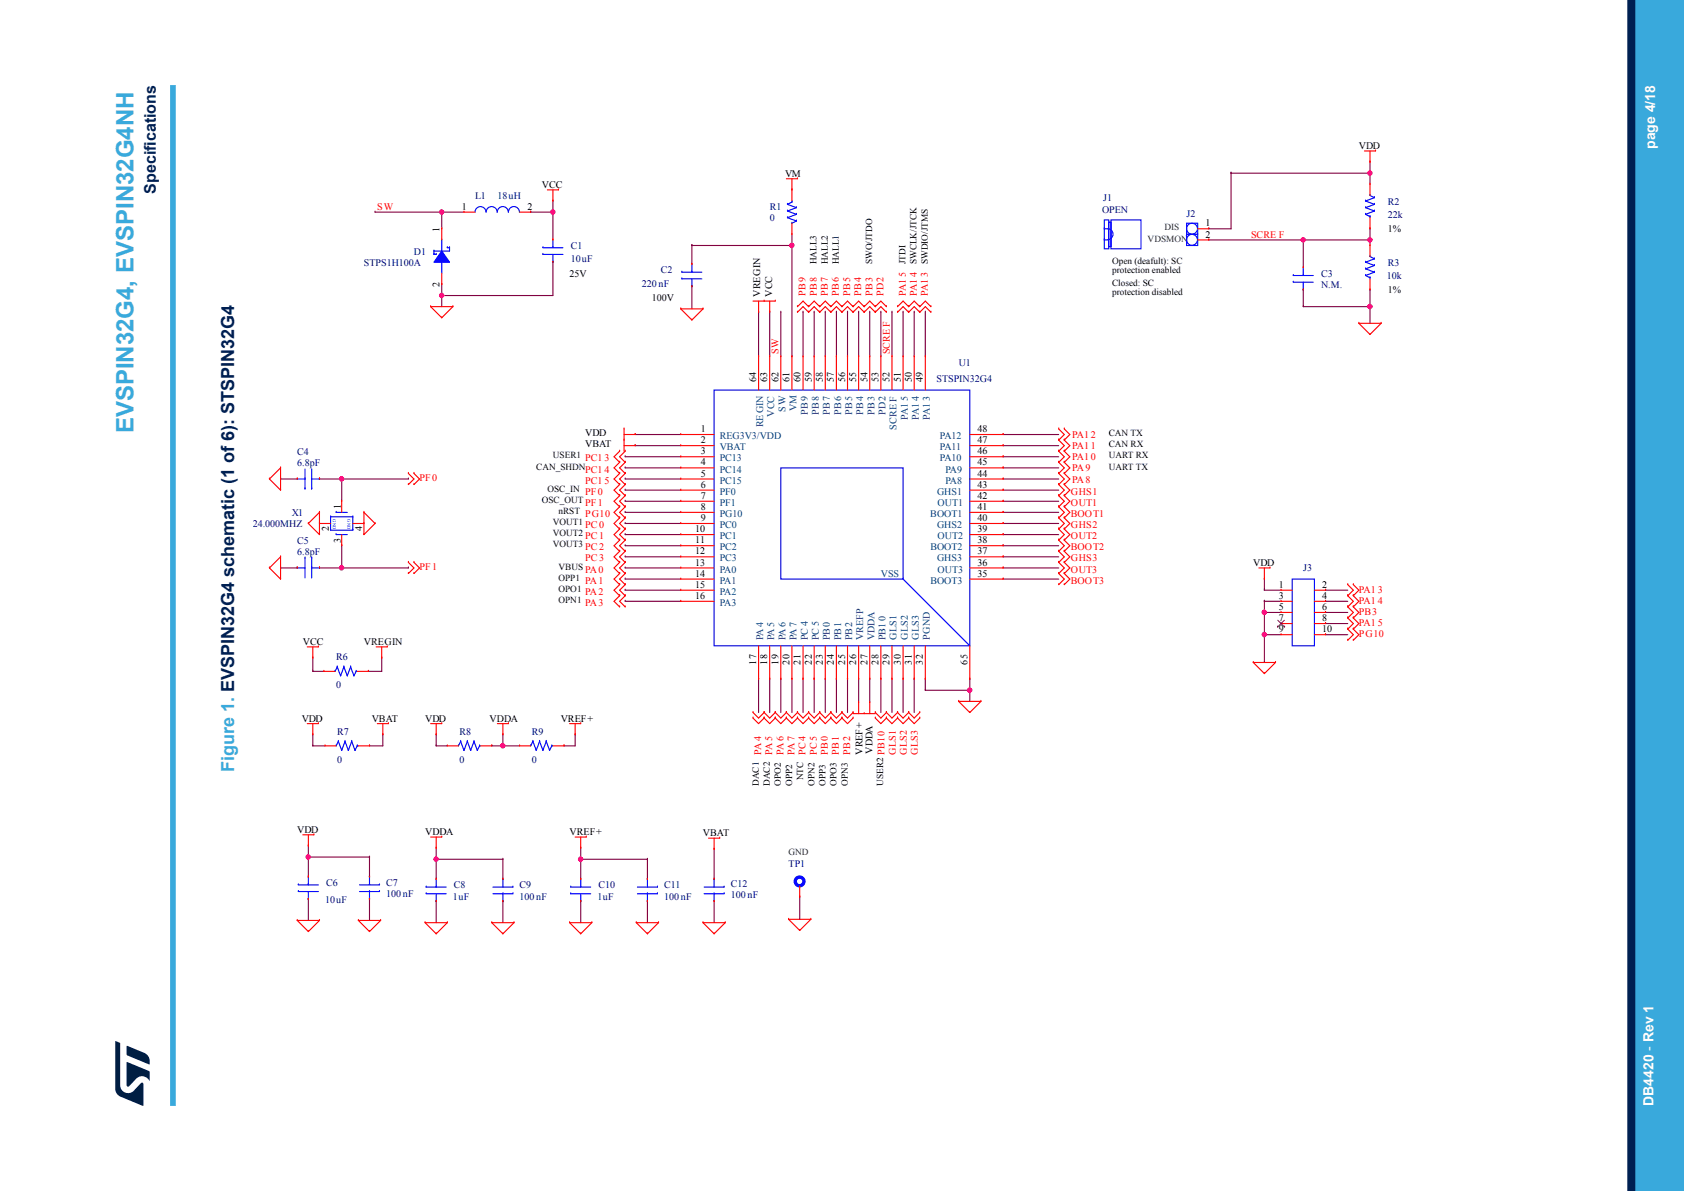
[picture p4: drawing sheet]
<svg xmlns="http://www.w3.org/2000/svg" width="297mm" height="210mm" viewBox="0 0 297 210" stroke-linecap="round" stroke-linejoin="round" font-family="sans-serif">
<g fill="none" stroke="#800040" stroke-width=".2">
<path d="M135.7 55.1h.1M135.7 55.1v7.8M137.7 55.1h.1M137.7 55.1v7.8M157.3 55.1h.1M157.3 55.1v7.8M176.9 86.4h.1M176.9 88.4h.1M176.9 90.3h.1M176.9 92.3h.1M176.9 94.3h.1M176.9 96.2h.1"/>
<path d="M176.9 98.2h.1M176.9 86.4h9.8M176.9 88.4h9.8M176.9 90.3h9.8M176.9 92.3h9.8M176.9 94.3h9.8M176.9 96.2h9.8M176.9 98.2h9.8M163.2 119.8h.1M163.2 119.8v1.9M171 119.8h.1M171 119.8v1.9h-7.8"/>
<path d="M176.9 100.1h.1M176.9 102.1h.1M176.9 100.1h9.8M176.9 102.1h9.8M163.2 121.7h.1"/>
</g>
<circle cx="171" cy="121.7" r=".38" fill="#f0f"/>
<circle cx="171" cy="121.7" r=".38" fill="none" stroke="#f0f" stroke-width=".2"/>
<path d="M66.1 37.4h.1M66.1 37.4h11.8M77.9 37.4h.1M77.9 37.4v2.9M171 121.7h.1M171 121.7v2" fill="none" stroke="#800040" stroke-width=".2"/>
<circle cx="77.9" cy="37.4" r=".38" fill="#f0f"/>
<circle cx="77.9" cy="37.4" r=".38" fill="none" stroke="#f0f" stroke-width=".2"/>
<path d="M77.9 37.4h.1M77.9 37.4h3.9M93.6 37.4h.1M93.6 37.4h3.9M97.5 37.4h.1M97.5 37.4v4.9" fill="none" stroke="#800040" stroke-width=".2"/>
<circle cx="97.5" cy="37.4" r=".38" fill="#f0f"/>
<circle cx="97.5" cy="37.4" r=".38" fill="none" stroke="#f0f" stroke-width=".2"/>
<path d="M77.9 50.1h.1M77.9 52.1h.1M77.9 50.1v2M77.9 52.1h19.6" fill="none" stroke="#800040" stroke-width=".2"/>
<circle cx="77.9" cy="52.1" r=".38" fill="#f0f"/>
<circle cx="77.9" cy="52.1" r=".38" fill="none" stroke="#f0f" stroke-width=".2"/>
<path d="M97.5 35.4h.1M97.5 35.4v2M77.9 52.1h.1M77.9 52.1v2M97.5 46.2h.1M97.5 46.2v5.9M54.4 149.2h.1M54.4 151.1h.1M54.4 149.2v5.4" fill="none" stroke="#800040" stroke-width=".2"/>
<circle cx="54.4" cy="151.1" r=".38" fill="#f0f"/>
<circle cx="54.4" cy="151.1" r=".38" fill="none" stroke="#f0f" stroke-width=".2"/>
<path d="M88.7 131.5h.1M88.7 131.5h2.9M54.4 158.6h.1M54.4 158.6v3.7" fill="none" stroke="#800040" stroke-width=".2"/>
<circle cx="88.7" cy="131.5" r=".38" fill="#f0f"/>
<circle cx="88.7" cy="131.5" r=".38" fill="none" stroke="#f0f" stroke-width=".2"/>
<g fill="none" stroke="#800040" stroke-width=".2">
<path d="M213.2 42.3h.1M213.2 42.3h28.4M229.9 42.3h.1M65.2 131.5h.1M67.5 129.6h.1M67.5 129.6v1.9h-2.3M76.9 129.6h.1M76.9 131.5h.1M76.9 129.6v1.9M76.9 131.5h2M86.7 131.5h.1M88.7 129.6h.1"/>
<path d="M88.7 129.6v1.9h-2M99.5 131.5h.1M101.4 129.6h.1M101.4 129.6v1.9h-1.9"/>
</g>
<circle cx="241.6" cy="42.3" r=".38" fill="#f0f"/>
<circle cx="241.6" cy="42.3" r=".38" fill="none" stroke="#f0f" stroke-width=".2"/>
<circle cx="229.8" cy="42.3" r=".38" fill="#f0f"/>
<circle cx="229.8" cy="42.3" r=".38" fill="none" stroke="#f0f" stroke-width=".2"/>
<path d="M229.9 51.1h.1M229.9 54.1h.1M229.9 51.1v3M229.9 54.1h11.7" fill="none" stroke="#800040" stroke-width=".2"/>
<circle cx="241.6" cy="54" r=".38" fill="#f0f"/>
<circle cx="241.6" cy="54" r=".38" fill="none" stroke="#f0f" stroke-width=".2"/>
<path d="M241.6 28.6h.1M241.6 28.6v1.9M241.6 51.1h.1M241.6 51.1v3" fill="none" stroke="#800040" stroke-width=".2"/>
<circle cx="241.6" cy="30.5" r=".38" fill="#f0f"/>
<circle cx="241.6" cy="30.5" r=".38" fill="none" stroke="#f0f" stroke-width=".2"/>
<g fill="none" stroke="#800040" stroke-width=".2">
<path d="M217.1 30.5h.1M217.1 30.5v9.8h-3.9M217.1 30.5h24.5M241.6 30.5h.1M241.6 30.5v2M122 50.5h.1M122 50.5v4M213.2 40.3h.1M229.9 42.3h.1M229.9 42.3v4.9M241.6 54.1h.1M241.6 40.3h.1"/>
<path d="M241.6 42.3h.1M241.6 40.3v3M241.6 54.1v2.9M49.5 84.5h.1M49.5 84.5h2.9M56.3 84.5h.1M56.3 84.5h15.7M60.3 84.5h.1M60.3 96.2h.1M60.3 84.5v3.9M60.3 96.2v3.9h-4M72 84.5h.1"/>
<path d="M49.5 100.1h.1M49.5 100.1h2.9M56.3 100.1h.1M54.4 151.1h.1M54.4 151.1h10.8M65.2 158.6h.1M65.2 151.1h.1M65.2 151.1v3.5M65.2 158.6v3.7M141 158.2h.1M141 158.2v3.9"/>
</g>
<circle cx="60.2" cy="84.4" r=".38" fill="#f0f"/>
<circle cx="60.2" cy="84.4" r=".38" fill="none" stroke="#f0f" stroke-width=".2"/>
<path d="M60.3 100.1h11.7M72 100.1h.1" fill="none" stroke="#800040" stroke-width=".2"/>
<circle cx="60.2" cy="100.1" r=".38" fill="#f0f"/>
<circle cx="60.2" cy="100.1" r=".38" fill="none" stroke="#f0f" stroke-width=".2"/>
<path d="M223 104.1h.1M223 102.1h.1M223 111.9h.1M223 106h.1M223 108h.1M223 104.1h2.9M223 102.1v2M223 106v10.8M223 111.9h2.9M223 106h2.9M223 108h2.9" fill="none" stroke="#800040" stroke-width=".2"/>
<circle cx="223" cy="111.9" r=".38" fill="#f0f"/>
<circle cx="223" cy="111.9" r=".38" fill="none" stroke="#f0f" stroke-width=".2"/>
<circle cx="223" cy="108" r=".38" fill="#f0f"/>
<circle cx="223" cy="108" r=".38" fill="none" stroke="#f0f" stroke-width=".2"/>
<g fill="none" stroke="#800040" stroke-width=".2">
<path d="M133.8 55.1h.1M133.8 55.1v7.8M141.6 55.1h.1M141.6 55.1v7.8M143.6 55.1h.1M143.6 55.1v7.8M145.6 55.1h.1M145.6 55.1v7.8M147.5 55.1h.1M147.5 55.1v7.8M149.5 55.1h.1M149.5 55.1v7.8"/>
<path d="M151.4 55.1h.1M151.4 55.1v7.8M153.4 55.1h.1M153.4 55.1v7.8M155.4 55.1h.1M155.4 55.1v7.8M159.3 55.1h.1M159.3 55.1v7.8M161.2 55.1h.1M161.2 55.1v7.8M163.2 55.1h.1M163.2 55.1v7.8"/>
<path d="M112 76.6h.1M112 78.6h.1M112 76.6h8.1M112 78.6h8.1M176.9 76.6h.1M176.9 78.6h.1M176.9 76.6h9.8M176.9 78.6h9.8M110.3 80.5h.1M110.3 82.5h.1M110.3 84.5h.1M110.3 86.4h.1"/>
<path d="M110.3 88.4h.1M110.3 90.3h.1M110.3 92.3h.1M110.3 94.3h.1M110.3 96.2h.1M110.3 98.2h.1M110.3 80.5h9.8M110.3 82.5h9.8M110.3 84.5h9.8M110.3 86.4h9.8M110.3 88.4h9.8M110.3 90.3h9.8"/>
<path d="M110.3 92.3h9.8M110.3 94.3h9.8M110.3 96.2h9.8M110.3 98.2h9.8M176.9 80.5h.1M176.9 82.5h.1M176.9 84.5h.1M176.9 80.5h9.8M176.9 82.5h9.8M176.9 84.5h9.8M110.3 100.1h.1M110.3 102.1h.1"/>
<path d="M110.3 104.1h.1M110.3 106h.1M110.3 104.1h9.8M110.3 106h9.8M110.3 100.1h9.8M110.3 102.1h9.8M133.8 119.8h.1M133.8 119.8v5.8M135.7 119.8h.1M135.7 119.8v5.8M137.7 119.8h.1M137.7 119.8v5.8"/>
<path d="M139.7 119.8h.1M139.7 119.8v5.8M141.6 119.8h.1M141.6 119.8v5.8M143.6 119.8h.1M143.6 119.8v5.8M145.6 119.8h.1M145.6 119.8v5.8M147.5 119.8h.1M147.5 119.8v5.8M149.5 119.8h.1M149.5 119.8v5.8"/>
<path d="M151.4 119.8h.1M151.4 119.8v4.1M153.4 119.8h.1M153.4 119.8v4.1M155.4 119.8h.1M155.4 119.8v5.8M157.3 119.8h.1M157.3 119.8v5.8M159.3 119.8h.1M159.3 119.8v5.8M161.2 119.8h.1M161.2 119.8v5.8"/>
<path d="M233.8 104.1h.1M233.8 106h.1M233.8 108h.1M233.8 109.9h.1M233.8 111.9h.1M233.8 104.1h3.9M233.8 106h3.9M233.8 108h3.9M233.8 109.9h3.9M233.8 111.9h3.9M55.2 129.6h.1M55.2 131.5h.1"/>
<path d="M55.2 129.6v1.9M55.2 131.5h2.1M102.4 149.6h.1M102.4 149.6v1.9"/>
</g>
<circle cx="102.4" cy="151.5" r=".38" fill="#f0f"/>
<circle cx="102.4" cy="151.5" r=".38" fill="none" stroke="#f0f" stroke-width=".2"/>
<path d="M76.9 149.6h.1M76.9 149.6v1.9M102.4 151.5h.1M102.4 159h.1M102.4 151.5h11.8M102.4 151.5v3.5M102.4 159v3.7M114.2 159h.1M114.2 151.5h.1M114.2 151.5v3.5M114.2 159v3.7" fill="none" stroke="#800040" stroke-width=".2"/>
<circle cx="76.9" cy="151.5" r=".38" fill="#f0f"/>
<circle cx="76.9" cy="151.5" r=".38" fill="none" stroke="#f0f" stroke-width=".2"/>
<g fill="none" stroke="#800040" stroke-width=".2">
<path d="M122 43.3h.1M122 43.3h17.7M122 43.3v3.3M139.7 43.3h.1M139.7 41.3v21.6M139.7 62.9h.1M55.2 116h.1M55.2 118.4h.1M55.2 118.4h1.9M55.2 116v2.4M65 118.4h.1M67.3 116h.1"/>
<path d="M67.3 116v2.4h-2.3M76.9 151.5h.1M76.9 159h.1M76.9 151.5h11.8M76.9 151.5v3.5M76.9 159v3.7M88.7 159h.1M88.7 151.5h.1M88.7 151.5v3.5M88.7 159v3.7M125.9 149.7h.1M125.9 159h.1"/>
<path d="M125.9 149.7v5.3M125.9 159v3.7"/>
</g>
<circle cx="139.7" cy="43.3" r=".38" fill="#f0f"/>
<circle cx="139.7" cy="43.3" r=".38" fill="none" stroke="#f0f" stroke-width=".2"/>
<g fill="none" stroke="#f00" stroke-width=".2">
<path d="M96.5 33.5h2M97.5 35.4h.1M97.5 33.5v1.9M98.5 33.5h.1M138.7 31.5h1.9M139.7 33.5h.1M139.7 31.5v2M140.6 31.5h.1M240.6 26.6h2M241.6 28.6h.1M241.6 26.6v2M242.6 26.6h.1"/>
<path d="M75.9 54.1h.1M75.9 54.1h4M75.9 54.1l2 1.9M77.9 56h.1M79.9 54.1h.1M79.9 54.1l-2 1.9M120.1 54.5h.1M120.1 54.5h3.9M120.1 54.5l1.9 1.9M122 56.4h.1M124 54.5h.1M124 54.5l-2 1.9"/>
<path d="M132.8 53.1h3.9M133.8 55.1h.1M133.8 53.1v2M134.8 53.1h.1M135.7 55.1h.1M135.7 53.1v2M136.7 53.1h.1M140.6 54.1h.1M140.6 55.1h.1M140.6 54.1l1-1 1 1M140.6 55.1l1-1 1 1M142.6 54.1h.1"/>
<path d="M142.6 55.1h.1M142.6 54.1l1-1 1 1M142.6 55.1l1-1 1 1M144.6 54.1h.1M144.6 55.1h.1M144.6 54.1l1-1 .9 1M144.6 55.1l1-1 .9 1M146.5 54.1h.1M146.5 55.1h.1M146.5 54.1l1-1 1 1M146.5 55.1l1-1 1 1M148.5 54.1h.1"/>
<path d="M148.5 55.1h.1M148.5 54.1l1-1 1 1M148.5 55.1l1-1 1 1M150.5 54.1h.1M150.5 55.1h.1M150.5 54.1l.9-1 1 1M150.5 55.1l.9-1 1 1M152.4 54.1h.1M152.4 55.1h.1M152.4 55.1l1-1 1 1M152.4 54.1l1-1 1 1M154.4 54.1h.1"/>
<path d="M154.4 55.1h.1M154.4 54.1l1-1 .9 1M154.4 55.1l1-1 .9 1M156.3 54.1h.1M156.3 55.1h.1M158.3 54.1h.1M158.3 55.1h.1M158.3 54.1l1-1 1 1M158.3 55.1l1-1 1 1M160.3 54.1h.1M160.3 55.1h.1M160.3 55.1l.9-1 1 1"/>
<path d="M160.3 54.1l.9-1 1 1M162.2 54.1h.1M162.2 55.1h.1M162.2 54.1l1-1 1 1M162.2 55.1l1-1 1 1M164.2 54.1h.1M164.2 55.1h.1M239.7 57h.1M239.7 57h3.9M239.7 57l1.9 2M241.6 59h.1M243.6 57h.1"/>
<path d="M243.6 57l-2 2M109.3 79.6h.1M109.3 79.6l-1 .9 1 1M110.1 77.6h.1M110.1 75.6h.1M110.1 78.6h1.9M110.1 75.6v4M110.1 76.6h1.9M110.3 79.6h.1M110.3 79.6l-1 .9 1 1M112 78.6h.1M112 76.6h.1"/>
<path d="M186.7 79.6h.1M186.7 77.6h.1M186.7 75.6h.1M186.7 75.6l1 1-1 1M186.7 79.6l1 .9-1 1M186.7 77.6l1 1-1 1M187.7 79.6h.1M187.7 77.6h.1M187.7 75.6h.1M187.7 75.6l1 1-1 1M187.7 77.6l1 1-1 1M187.7 79.6l1 .9-1 1"/>
<path d="M47.5 84.5h.1M47.5 84.5l2 1.9M49.5 98.2h.1M49.5 86.4h.1M49.5 82.5h.1M49.5 82.5v3.9M49.5 98.2v3.9M49.5 98.2l-2 1.9M49.5 82.5l-2 2M54.4 92.3h.1M54.4 92.3l1.9 2M56.3 94.3h.1"/>
<path d="M56.3 90.3h.1M56.3 90.3v4M56.3 90.3l-1.9 2M64.2 90.3h.1M64.2 94.3h.1M64.2 90.3v4M64.2 90.3l1.9 2M66.1 92.3h.1M66.1 92.3l-1.9 2M72 85.4h.1M72 83.5h.1M72 99.2h.1"/>
<path d="M72 83.5l1 1-1 .9M72 99.2l1 .9-1 1M73 85.4h.1M73 83.5h.1M73 99.2h.1M73 99.2l1 .9-1 1M73 83.5l1 1-1 .9M109.3 81.5h.1M109.3 83.5h.1M109.3 85.4h.1M109.3 91.3h.1M109.3 93.3h.1"/>
<path d="M109.3 95.2h.1M109.3 97.2h.1M109.3 99.2h.1M109.3 89.4h.1M109.3 87.4h.1M109.3 81.5l-1 1 1 1M109.3 83.5l-1 1 1 .9M109.3 91.3l-1 1 1 1M109.3 93.3l-1 1 1 .9M109.3 95.2l-1 1 1 1M109.3 97.2l-1 1 1 1M109.3 99.2l-1 .9 1 1"/>
<path d="M109.3 89.4l-1 .9 1 1M109.3 87.4l-1 1 1 1M109.3 85.4l-1 1 1 1M110.3 81.5h.1M110.3 83.5h.1M110.3 85.4h.1M110.3 91.3h.1M110.3 93.3h.1M110.3 95.2h.1M110.3 97.2h.1M110.3 99.2h.1M110.3 89.4h.1"/>
<path d="M110.3 87.4h.1M110.3 81.5l-1 1 1 1M110.3 83.5l-1 1 1 .9M110.3 91.3l-1 1 1 1M110.3 93.3l-1 1 1 .9M110.3 95.2l-1 1 1 1M110.3 97.2l-1 1 1 1M110.3 99.2l-1 .9 1 1M110.3 89.4l-1 .9 1 1M110.3 87.4l-1 1 1 1M110.3 85.4l-1 1 1 1M186.7 85.4h.1"/>
<path d="M186.7 87.4h.1M186.7 89.4h.1M186.7 91.3h.1M186.7 93.3h.1M186.7 95.2h.1M186.7 97.2h.1M186.7 99.2h.1M186.7 83.5h.1M186.7 81.5h.1M186.7 85.4l1 1-1 1M186.7 87.4l1 1-1 1M186.7 89.4l1 .9-1 1"/>
<path d="M186.7 93.3l1 1-1 .9M186.7 91.3l1 1-1 1M186.7 95.2l1 1-1 1M186.7 99.2l1 .9-1 1M186.7 97.2l1 1-1 1M186.7 83.5l1 1-1 .9M186.7 81.5l1 1-1 1M187.7 85.4h.1M187.7 87.4h.1M187.7 89.4h.1M187.7 91.3h.1M187.7 93.3h.1"/>
<path d="M187.7 95.2h.1M187.7 97.2h.1M187.7 99.2h.1M187.7 83.5h.1M187.7 81.5h.1M187.7 85.4l1 1-1 1M187.7 87.4l1 1-1 1M187.7 89.4l1 .9-1 1M187.7 93.3l1 1-1 .9M187.7 91.3l1 1-1 1M187.7 95.2l1 1-1 1M187.7 99.2l1 .9-1 1"/>
<path d="M187.7 97.2l1 1-1 1M187.7 81.5l1 1-1 1M187.7 83.5l1 1-1 .9M47.5 100.1h.1M47.5 100.1l2 2M49.5 102.1h.1M54.2 114.1h1.9M55.2 116h.1M55.2 114.1v1.9M56.1 114.1h.1M66.3 114.1h2M67.3 116h.1"/>
<path d="M67.3 114.1v1.9M68.3 114.1h.1M72 101.1h.1M73 101.1h.1M109.3 101.1h.1M109.3 103.1h.1M109.3 105h.1M109.3 107h.1M109.3 101.1l-1 1 1 1M109.3 103.1l-1 1 1 .9M109.3 105l-1 1 1 1M110.3 101.1h.1"/>
<path d="M110.3 103.1h.1M110.3 105h.1M110.3 107h.1M110.3 101.1l-1 1 1 1M110.3 103.1l-1 1 1 .9M110.3 105l-1 1 1 1M186.7 101.1h.1M186.7 103.1h.1M186.7 101.1l1 1-1 1M187.7 101.1h.1M187.7 103.1h.1M187.7 101.1l1 1-1 1"/>
<path d="M221 116.8h.1M221 116.8h4M221 116.8l2 2M222 100.1h2M223 118.8h.1M223 102.1h.1M223 100.1v2M224 100.1h.1M225 116.8h.1M225 116.8l-2 2M237.7 103.1h.1M237.7 105h.1"/>
<path d="M237.7 107h.1M237.7 109h.1M237.7 110.9h.1M237.7 112.9h.1M237.7 103.1l1 1-1 .9M237.7 105l1 1-1 1M237.7 107l1 1-1 1M237.7 109l1 .9-1 1M237.7 110.9l1 1-1 1M238.7 103.1h.1M238.7 105h.1M238.7 107h.1"/>
<path d="M238.7 109h.1M238.7 110.9h.1M238.7 112.9h.1M238.7 103.1l1 1-1 .9M238.7 105l1 1-1 1M238.7 107l1 1-1 1M238.7 109l1 .9-1 1M238.7 110.9l1 1-1 1M54.2 127.6h1.9M55.2 129.6h.1M55.2 127.6v2M56.1 127.6h.1"/>
<path d="M66.5 127.6h2M67.5 129.6h.1M67.5 127.6v2M68.5 127.6h.1M75.9 127.6h2M76.9 129.6h.1M76.9 127.6v2M77.9 127.6h.1M87.7 127.6h2M88.7 129.6h.1M88.7 127.6v2M89.7 127.6h.1"/>
<path d="M100.5 127.6h1.9M101.4 129.6h.1M101.4 127.6v2M102.4 127.6h.1M132.8 126.6h.1M132.8 125.6h.1M132.8 126.6l1 1 1-1M132.8 125.6l1 1 1-1M134.8 126.6h.1M134.8 125.6h.1M134.8 126.6l.9 1 1-1M134.8 125.6l.9 1 1-1"/>
<path d="M136.7 126.6h.1M136.7 125.6h.1M136.7 126.6l1 1 1-1M136.7 125.6l1 1 1-1M138.7 126.6h.1M138.7 125.6h.1M138.7 126.6l1 1 .9-1M138.7 125.6l1 1 .9-1M140.6 126.6h.1M140.6 125.6h.1M140.6 126.6l1 1 1-1M140.6 125.6l1 1 1-1"/>
<path d="M142.6 126.6h.1M142.6 125.6h.1M142.6 126.6l1 1 1-1M142.6 125.6l1 1 1-1M144.6 126.6h.1M144.6 125.6h.1M144.6 126.6l1 1 .9-1M144.6 125.6l1 1 .9-1M146.5 126.6h.1M146.5 125.6h.1M146.5 126.6l1 1 1-1M146.5 125.6l1 1 1-1"/>
<path d="M148.5 126.6h.1M148.5 125.6h.1M148.5 125.6l1 1 1-1M148.5 126.6l1 1 1-1M150.5 125.8h.1M150.5 126.6h.1M150.5 125.6h.1M150.5 125.8h3.9M151.4 123.9h.1M151.4 123.9v1.9M152.4 125.8h.1M153.4 123.9h.1"/>
<path d="M153.4 123.9v1.9M154.4 126.6h.1M154.4 125.6h.1M154.4 126.6l1 1 .9-1M154.4 125.6l1 1 .9-1M156.3 126.6h.1M156.3 125.6h.1M156.3 126.6l1 1 1-1M156.3 125.6l1 1 1-1M158.3 126.6h.1M158.3 125.6h.1M158.3 126.6l1 1 1-1"/>
<path d="M158.3 125.6l1 1 1-1M160.3 126.6h.1M160.3 125.6h.1M160.3 126.6l.9 1 1-1M160.3 125.6l.9 1 1-1M162.2 126.6h.1M162.2 125.6h.1M169.1 123.7h.1M169.1 123.7h3.9M169.1 123.7l1.9 1.9M171 125.6h.1M173 123.7h.1"/>
<path d="M173 123.7l-2 1.9M53.4 147.2h2M54.4 149.2h.1M54.4 147.2v2M55.4 147.2h.1M65.2 154.6h.1M65.2 158.6h.1M75.9 147.6h2M76.9 149.6h.1M76.9 147.6v2M77.9 147.6h.1M101.4 147.6h2"/>
<path d="M102.4 149.6h.1M102.4 147.6v2M103.4 147.6h.1M114.2 155h.1M114.2 159h.1M125 147.8h1.9M125.9 149.7h.1M125.9 147.8v1.9M126.9 147.8h.1M141 158.2h.1M141 156.2v2M52.4 162.3h.1"/>
<path d="M52.4 162.3h3.9M52.4 162.3l2 2M54.4 164.3h.1M56.3 162.3h.1M56.3 162.3l-1.9 2M63.2 162.3h.1M63.2 162.3h3.9M63.2 162.3l2 2M65.2 164.3h.1M67.1 162.3h.1M67.1 162.3l-1.9 2M75 162.7h.1"/>
<path d="M75 162.7h3.9M75 162.7l1.9 1.9M76.9 164.6h.1M78.9 162.7h.1M78.9 162.7l-2 1.9M86.7 162.7h.1M86.7 162.7h4M86.7 162.7l2 1.9M88.7 164.6h.1M90.7 162.7h.1M90.7 162.7l-2 1.9M100.5 162.7h.1"/>
<path d="M100.5 162.7h3.9M100.5 162.7l1.9 1.9M102.4 164.6h.1M104.4 162.7h.1M104.4 162.7l-2 1.9M112.2 162.7h.1M112.2 162.7h3.9M112.2 162.7l2 1.9M114.2 164.6h.1M116.1 162.7h.1M116.1 162.7l-1.9 1.9M124 162.7h.1"/>
<path d="M124 162.7h3.9M124 162.7l1.9 1.9M125.9 164.6h.1M127.9 162.7h.1M127.9 162.7l-2 1.9M139.1 162.1h.1M139.1 162.1h3.9M139.1 162.1l1.9 2M141 164.1h.1M143 162.1h.1M143 162.1l-2 2"/>
</g>
<g fill="none" stroke="#00f" stroke-width=".2">
<path d="M76.5 44.3h.1M76.5 44.9h.1M76.5 44.3v.6M76.5 44.9h.4M76.9 44.9h.1M77.9 46.2h.1M77.9 42.3h.1M77.9 42.3v2M77.9 46.2v2M78.9 43.7h.1M78.9 43.7h.4M79.3 43.7h.1"/>
<path d="M79.3 43.7v.6h-2.8M63.4 156h3.5M63.4 157.2h3.5M65.2 154.6h.1M65.2 157.2h.1M65.2 154.6v1.4M65.2 157.2v1.4M66.9 156h.1M66.9 157.2h.1M112.4 156.4h3.5M112.4 157.6h3.5M114.2 155h.1"/>
<path d="M114.2 157.6h.1M114.2 155v1.4M114.2 157.6v1.4M115.9 156.4h.1M115.9 157.6h.1"/>
</g>
<circle cx="141" cy="155.4" r=".77" fill="none" stroke="#00f" stroke-width=".59"/>
<path d="M77.9 44.3l1.4 1.9h-2.8z" fill-rule="evenodd" fill="#00f"/>
<g fill="none" stroke="#00f" stroke-width=".2">
<path d="M83.8 37.4a.96 .96 0 0 1 1-1 .96 .96 0 0 1 .9 1M85.8 37.4a.96 .96 0 0 1 .9-1 .96 .96 0 0 1 1 1 .98 .98 0 0 1 1-1 .98 .98 0 0 1 .9 1M89.7 37.4a.96 .96 0 0 1 .9-1 .96 .96 0 0 1 1 1M138.9 36h.1M138.9 37.2h.1M138.9 38.4h.1M138.9 36l1.6 .6M138.9 37.2l1.6 .6M138.9 38.4l1.6 .6M139.7 39.4h.1M139.7 35.6h.1M139.7 35.6l-.8 .4"/>
<path d="M139.7 35.4v.2M140.5 36.6h.1M140.5 37.8h.1M140.5 39h.1M140.5 36.6l-1.6 .6M140.5 37.8l-1.6 .6M140.5 39l-.8 .4M194.8 38.8h.7v5.1h-.7zM195.5 39.2h.4v4.3h-.4zM195.9 38.8h5.3v5.1h-5.3zM209.3 39.4h1.9v1.9h-1.9zM240.8 37.8h.1"/>
<path d="M240.8 36.6h.1M240.8 35.4h.1M240.8 37.8l.8 .4M240.8 36.6l1.6 .6M240.8 35.4l1.6 .6M241.6 34.5h.1M241.6 38.2h.1M241.6 38.2v.2M241.6 34.5l.8 .4M242.4 37.2h.1M242.4 36h.1M242.4 34.9h.1"/>
<path d="M242.4 37.2l-1.6 .6M242.4 36l-1.6 .6M242.4 34.9l-1.6 .5M77.9 44.3l1.4 1.9h-2.8zM95.8 44.9h.1M95.8 43.7h.1M95.8 44.9h3.5M95.8 43.7h3.5M97.5 46.2h.1M97.5 43.7h.1M97.5 42.3v1.4M97.5 44.9v1.3"/>
<path d="M120.3 49.2h.1M120.3 48h.1M120.3 49.2h3.5M120.3 48h3.5M122 50.5h.1M122 48h.1M122 46.6v1.4M122 49.2v1.3M194.8 40.3a1.07 1.07 0 0 1 1.1 .2 1.07 1.07 0 0 1 .3 1.2l-.5 .5-.3 .1M194.8 42.3h.1M194.8 40.3h.1M194.8 42.3h.6"/>
<path d="M209.3 41.3h1.9v2h-1.9zM228.1 49.8h.1M228.1 48.6h.1M228.1 49.8h3.5M228.1 48.6h3.5M229.9 51.1h.1M229.9 48.6h.1M229.9 47.2v1.4M229.9 49.8v1.3M240.8 48.6h.1M240.8 47.4h.1M240.8 46.2h.1"/>
<path d="M240.8 48.6l.8 .4M240.8 47.4l1.6 .6M240.8 46.2l1.6 .6M241.6 45.2h.1M241.6 49h.1M241.6 45.2l.8 .4M241.6 49v.2M242.4 48h.1M242.4 46.8h.1M242.4 45.6h.1M242.4 48l-1.6 .6M242.4 46.8l-1.6 .6"/>
<path d="M242.4 45.6l-1.6 .6M125.9 68.8h45.1v45.1h-45.1zM52.4 84.5h1.4M53.8 84.5h.1M53.8 86.2h.1M53.8 98.4h.1M53.8 82.7v3.5M53.8 98.4v3.5M55 86.2h.1M55 98.4h.1M55 84.5h1.3M55 82.7v3.5"/>
<path d="M55 98.4v3.5M56.3 84.5h.1M58.3 91.1h.1M58.3 93.5h.1M58.3 91.1h3.9M58.3 91.1v2.4M58.3 93.5h3.9M59.3 90.3h.1M59.3 94.3h.1M59.3 90.3h1.9M59.3 94.3h1.9M62.2 93.5h.1"/>
<path d="M62.2 91.1h.1M62.2 91.1v2.4M137.7 82.5h21.6v19.6h-21.6zM52.4 100.1h.1M52.4 100.1h1.4M55 100.1h.1M55 100.1h1.3M59.1 118.4h.1M59.5 117.6h.1M59.5 117.6l.6 1.6M59.5 117.6l-.4 .8M60.1 119.2h.1"/>
<path d="M60.7 117.6h.1M60.7 117.6l.5 1.6M60.7 117.6l-.6 1.6M61.2 119.2h.1M61.8 117.6h.1M61.8 117.6l.6 1.6M61.8 117.6l-.6 1.6M62.4 119.2h.1M62.8 118.4h.1M62.8 118.4l-.4 .8M62.8 118.4h.2M159.3 102.1h.1"/>
<path d="M159.3 102.1l11.7 11.8M227.9 102.1h3.9v11.8h-3.9zM59.3 131.5h.1M59.7 130.7h.1M59.7 130.7l.6 1.6M59.7 130.7l-.4 .8M60.3 132.3h.1M60.9 130.7h.1M60.9 130.7l.5 1.6M60.9 130.7l-.6 1.6M61.4 132.3h.1M62 130.7h.1"/>
<path d="M62 130.7l.6 1.6M62 130.7l-.6 1.6M62.6 132.3h.1M63 131.5h.1M63 131.5h.2M63 131.5l-.4 .8M80.9 131.5h.1M81.2 130.7h.1M81.2 130.7l.6 1.6M81.2 130.7l-.3 .8M81.8 132.3h.1M82.4 130.7h.1"/>
<path d="M82.4 130.7l.6 1.6M82.4 130.7l-.6 1.6M83 132.3h.1M83.6 130.7h.1M83.6 130.7l.6 1.6M83.6 130.7l-.6 1.6M84.2 132.3h.1M84.6 131.5h.1M84.6 131.5h.2M84.6 131.5l-.4 .8M93.6 131.5h.1M94 130.7h.1"/>
<path d="M94 130.7l.6 1.6M94 130.7l-.4 .8M94.6 132.3h.1M95.2 130.7h.1M95.2 130.7l.6 1.6M95.2 130.7l-.6 1.6M95.8 132.3h.1M96.3 130.7h.1M96.3 130.7l.6 1.6M96.3 130.7l-.5 1.6M96.9 132.3h.1M97.3 131.5h.1"/>
<path d="M97.3 131.5l-.4 .8M97.3 131.5h.2M52.6 157.2h.1M52.6 156h.1M52.6 157.2h3.5M52.6 156h3.5M54.4 158.6h.1M54.4 156h.1M54.4 154.6v1.4M54.4 157.2v1.4M75.2 157.6h.1M75.2 156.4h.1"/>
<path d="M75.2 157.6h3.5M75.2 156.4h3.5M76.9 159h.1M76.9 156.4h.1M76.9 155v1.4M76.9 157.6v1.4M86.9 157.6h3.6M86.9 156.4h3.6M88.7 155h.1M88.7 157.6h.1M88.7 155v1.4M88.7 157.6v1.4"/>
<path d="M90.5 156.4h.1M90.5 157.6h.1M100.7 157.6h.1M100.7 156.4h.1M100.7 157.6h3.5M100.7 156.4h3.5M102.4 159h.1M102.4 156.4h.1M102.4 155v1.4M102.4 157.6v1.4M124.2 157.6h3.5M124.2 156.4h3.5"/>
<path d="M125.9 155h.1M125.9 157.6h.1M125.9 155v1.4M125.9 157.6v1.4M127.7 156.4h.1M127.7 157.6h.1"/>
<circle cx="210.2" cy="40.3" r=".96"/>
<circle cx="210.2" cy="42.3" r=".96"/>
</g>
<g fill="none" stroke="#f00" stroke-width=".2">
<path d="M81.8 37.4h.1M81.8 37.4h2M91.6 37.4h2M93.6 37.4h.1M139.7 33.5h.1M139.7 33.5v1.9M139.7 39.4v1.9M241.6 32.5h.1M241.6 32.5v2M241.6 38.4v1.9M77.9 40.3h.1M77.9 50.1h.1"/>
<path d="M77.9 40.3v2M77.9 48.2v1.9M97.5 46.2h.1M97.5 42.3h.1M122 50.5h.1M122 46.6h.1M139.7 41.3h.1M211.2 40.3h2M211.2 42.3h2M213.2 40.3h.1M213.2 42.3h.1M229.9 51.1h.1"/>
<path d="M229.9 47.2h.1M241.6 43.3h.1M241.6 51.1h.1M241.6 40.3h.1M241.6 43.3v1.9M241.6 49.2v1.9M120.1 76.6h.1M120.1 78.6h.1M120.1 78.6h5.8M120.1 76.6h5.8M133.8 62.9h.1M133.8 62.9v5.9"/>
<path d="M135.7 62.9h.1M135.7 62.9v5.9M137.7 62.9h.1M137.7 62.9v5.9M139.7 62.9h.1M139.7 62.9v5.9M141.6 62.9h.1M141.6 62.9v5.9M143.6 62.9h.1M143.6 62.9v5.9M145.6 62.9h.1M145.6 62.9v5.9"/>
<path d="M147.5 62.9h.1M147.5 62.9v5.9M149.5 62.9h.1M149.5 62.9v5.9M151.4 62.9h.1M151.4 62.9v5.9M153.4 62.9h.1M153.4 62.9v5.9M155.4 62.9h.1M155.4 62.9v5.9M157.3 62.9h.1M157.3 62.9v5.9"/>
<path d="M159.3 62.9h.1M159.3 62.9v5.9M161.2 62.9h.1M161.2 62.9v5.9M163.2 62.9h.1M163.2 62.9v5.9M171 78.6h5.9M171 76.6h5.9M176.9 78.6h.1M176.9 76.6h.1M52.4 84.5h.1M56.3 84.5h.1"/>
<path d="M56.3 92.3h.1M56.3 92.3h2M60.3 88.4h.1M60.3 96.2h.1M60.3 88.4v1.9M60.3 94.3v1.9M62.2 92.3h2M64.2 92.3h.1M120.1 92.3h.1M120.1 94.3h.1M120.1 80.5h.1M120.1 82.5h.1"/>
<path d="M120.1 84.5h.1M120.1 96.2h.1M120.1 98.2h.1M120.1 86.4h.1M120.1 88.4h.1M120.1 90.3h.1M120.1 92.3h5.8M120.1 90.3h5.8M120.1 96.2h5.8M120.1 86.4h5.8M120.1 98.2h5.8M120.1 88.4h5.8"/>
<path d="M120.1 94.3h5.8M120.1 80.5h5.8M120.1 84.5h5.8M120.1 82.5h5.8M171 92.3h5.9M171 90.3h5.9M171 96.2h5.9M171 86.4h5.9M171 98.2h5.9M171 88.4h5.9M171 94.3h5.9M171 80.5h5.9"/>
<path d="M171 84.5h5.9M171 82.5h5.9M176.9 90.3h.1M176.9 96.2h.1M176.9 86.4h.1M176.9 92.3h.1M176.9 98.2h.1M176.9 88.4h.1M176.9 94.3h.1M176.9 80.5h.1M176.9 84.5h.1M176.9 82.5h.1"/>
<path d="M52.4 100.1h.1M56.3 100.1h.1M57.1 118.4h.1M57.1 118.4h2M63 118.4h2M65 118.4h.1M120.1 100.1h.1M120.1 102.1h.1M120.1 104.1h.1M120.1 106h.1M120.1 104.1h5.8M120.1 106h5.8"/>
<path d="M120.1 102.1h5.8M120.1 100.1h5.8M133.8 119.8h.1M133.8 113.9v5.9M135.7 119.8h.1M135.7 113.9v5.9M137.7 119.8h.1M137.7 113.9v5.9M139.7 119.8h.1M139.7 113.9v5.9M141.6 119.8h.1M141.6 113.9v5.9"/>
<path d="M143.6 119.8h.1M143.6 113.9v5.9M145.6 119.8h.1M145.6 113.9v5.9M147.5 119.8h.1M147.5 113.9v5.9M149.5 119.8h.1M149.5 113.9v5.9M151.4 119.8h.1M151.4 113.9v5.9M153.4 119.8h.1M153.4 113.9v5.9"/>
<path d="M155.4 119.8h.1M155.4 113.9v5.9M157.3 119.8h.1M157.3 113.9v5.9M159.3 119.8h.1M159.3 113.9v5.9M161.2 119.8h.1M161.2 113.9v5.9M163.2 119.8h.1M163.2 113.9v5.9M171 119.8h.1M171 102.1h5.9"/>
<path d="M171 100.1h5.9M171 113.9v5.9M176.9 102.1h.1M176.9 100.1h.1M225.9 104.1h.1M225.9 106h.1M225.9 108h.1M225.9 109.9h.1M225.9 111.9h.1M225.9 104.1h2M225.9 106h2M225.9 108h2"/>
<path d="M225.9 109.9h2M225.9 111.9h2M231.8 104.1h2M231.8 106h2M231.8 108h2M231.8 109.9h2M231.8 111.9h2M233.8 104.1h.1M233.8 106h.1M233.8 108h.1M233.8 109.9h.1M233.8 111.9h.1"/>
<path d="M57.3 131.5h.1M57.3 131.5h2M63.2 131.5h2M65.2 131.5h.1M78.9 131.5h.1M78.9 131.5h2M84.8 131.5h1.9M86.7 131.5h.1M91.6 131.5h.1M91.6 131.5h2M97.5 131.5h2M99.5 131.5h.1"/>
<path d="M54.4 158.6h.1M54.4 154.6h.1M76.9 159h.1M76.9 155h.1M88.7 155h.1M88.7 159h.1M102.4 159h.1M102.4 155h.1M125.9 155h.1M125.9 159h.1"/>
</g>
<path d="M225.3 110.6h.1M225.3 109.4l1.3 1.2M226.5 109.4l-1.2 1.2M226.6 110.6h.1" fill="none" stroke="#804000" stroke-width=".18"/>
<circle cx="171" cy="121.7" r=".38" fill="#f0f"/>
<circle cx="171" cy="121.7" r=".38" fill="none" stroke="#f0f" stroke-width=".2"/>
<circle cx="77.9" cy="37.4" r=".38" fill="#f0f"/>
<circle cx="77.9" cy="37.4" r=".38" fill="none" stroke="#f0f" stroke-width=".2"/>
<circle cx="97.5" cy="37.4" r=".38" fill="#f0f"/>
<circle cx="97.5" cy="37.4" r=".38" fill="none" stroke="#f0f" stroke-width=".2"/>
<circle cx="77.9" cy="52.1" r=".38" fill="#f0f"/>
<circle cx="77.9" cy="52.1" r=".38" fill="none" stroke="#f0f" stroke-width=".2"/>
<circle cx="54.4" cy="151.1" r=".38" fill="#f0f"/>
<circle cx="54.4" cy="151.1" r=".38" fill="none" stroke="#f0f" stroke-width=".2"/>
<circle cx="88.7" cy="131.5" r=".38" fill="#f0f"/>
<circle cx="88.7" cy="131.5" r=".38" fill="none" stroke="#f0f" stroke-width=".2"/>
<circle cx="241.6" cy="42.3" r=".38" fill="#f0f"/>
<circle cx="241.6" cy="42.3" r=".38" fill="none" stroke="#f0f" stroke-width=".2"/>
<circle cx="229.8" cy="42.3" r=".38" fill="#f0f"/>
<circle cx="229.8" cy="42.3" r=".38" fill="none" stroke="#f0f" stroke-width=".2"/>
<circle cx="241.6" cy="54" r=".38" fill="#f0f"/>
<circle cx="241.6" cy="54" r=".38" fill="none" stroke="#f0f" stroke-width=".2"/>
<circle cx="241.6" cy="30.5" r=".38" fill="#f0f"/>
<circle cx="241.6" cy="30.5" r=".38" fill="none" stroke="#f0f" stroke-width=".2"/>
<circle cx="60.2" cy="84.4" r=".38" fill="#f0f"/>
<circle cx="60.2" cy="84.4" r=".38" fill="none" stroke="#f0f" stroke-width=".2"/>
<circle cx="60.2" cy="100.1" r=".38" fill="#f0f"/>
<circle cx="60.2" cy="100.1" r=".38" fill="none" stroke="#f0f" stroke-width=".2"/>
<circle cx="223" cy="111.9" r=".38" fill="#f0f"/>
<circle cx="223" cy="111.9" r=".38" fill="none" stroke="#f0f" stroke-width=".2"/>
<circle cx="223" cy="108" r=".38" fill="#f0f"/>
<circle cx="223" cy="108" r=".38" fill="none" stroke="#f0f" stroke-width=".2"/>
<circle cx="102.4" cy="151.5" r=".38" fill="#f0f"/>
<circle cx="102.4" cy="151.5" r=".38" fill="none" stroke="#f0f" stroke-width=".2"/>
<circle cx="76.9" cy="151.5" r=".38" fill="#f0f"/>
<circle cx="76.9" cy="151.5" r=".38" fill="none" stroke="#f0f" stroke-width=".2"/>
<circle cx="139.7" cy="43.3" r=".38" fill="#f0f"/>
<circle cx="139.7" cy="43.3" r=".38" fill="none" stroke="#f0f" stroke-width=".2"/>
<path d="M30.5 15v180" fill="none" stroke="#39a9dc" stroke-width="1"/>
<g fill="#001e41">
<path d="M20.3 183.6l.9 .3v7.4a1.4 1.4 0 0 0 .8 1.3 1.4 1.4 0 0 0 1.5-.2l1.3-1.4h.4l.1 4-4.1-1.6a1.53 1.53 0 0 1-.9-1.4z"/>
<path d="M22.3 184.4l3.2 1.3a1.54 1.54 0 0 1 .9 1.4v.5l-.1 .1-3.8-1.6-.2-.2z"/>
<path d="M22.3 187.3l4.1 1.6v1.7a1.48 1.48 0 0 0-2.4-.4l-1.2 1.3-.2 .1-.2-.1z"/>
</g>
<g fill="#39a9dc">
<path d="M288.4 0h8.6v210h-8.6z" fill-rule="evenodd"/>
<path d="M288.4 -.1h4.4v210.1h-4.4z" fill-rule="evenodd"/>
</g>
<path d="M287.7 0v210" fill="none" stroke="#002052" stroke-width="1.4"/>
<text font-size="4.2" fill="#39a9dc" x="23.5" y="76.4" transform="rotate(-90 23.5 76.4)">EVSPIN32G4, EVSPIN32G4NH</text>
<text font-size="3.2" fill="#39a9dc" x="41.3" y="136.2" transform="rotate(-90 41.3 136.2)">Figure 1. EVSPIN32G4 schematic (1 of 6): STSPIN32G4</text>
<text font-size="2.8" fill="#002052" x="27.5" y="34.1" transform="rotate(-90 27.5 34.1)">Specifications</text>
<g font-size="2.5" fill="#fff">
<text x="291.9" y="26.3" transform="rotate(-90 291.9 26.3)">page 4/18</text>
<text x="291.6" y="195" transform="rotate(-90 291.6 195)">DB4420 - Rev 1</text>
</g>
<g font-size="1.8">
<text x="239.7" y="26.3">VDD</text>
<text x="95.6" y="33.1">VCC</text>
<text x="138.5" y="31.2">VM</text>
<text x="77.5" y="40.9" transform="rotate(-90 77.5 40.9)">1</text>
<text x="81.4" y="37">1</text>
<text x="93" y="37">2</text>
<text x="212.6" y="39.9">1</text>
<text x="212.6" y="41.9">2</text>
<text x="244.8" y="41">1%</text>
<text x="77.5" y="50.5" transform="rotate(-90 77.5 50.5)">2</text>
<text x="100.5" y="48.8">25V</text>
<text x="115" y="53.1">100V</text>
<text x="134" y="52.3" transform="rotate(-90 134 52.3)">VREGIN</text>
<text x="136.2" y="52.3" transform="rotate(-90 136.2 52.3)">VCC</text>
<text x="244.8" y="51.7">1%</text>
<text x="133.4" y="67.4" transform="rotate(-90 133.4 67.4)">64</text>
<text x="135.3" y="67.4" transform="rotate(-90 135.3 67.4)">63</text>
<text x="137.3" y="67.4" transform="rotate(-90 137.3 67.4)">62</text>
<text x="139.2" y="67.4" transform="rotate(-90 139.2 67.4)">61</text>
<text x="141.2" y="67.4" transform="rotate(-90 141.2 67.4)">60</text>
<text x="143.2" y="67.4" transform="rotate(-90 143.2 67.4)">59</text>
<text x="145.1" y="67.4" transform="rotate(-90 145.1 67.4)">58</text>
<text x="147.1" y="67.4" transform="rotate(-90 147.1 67.4)">57</text>
<text x="149" y="67.4" transform="rotate(-90 149 67.4)">56</text>
<text x="151" y="67.4" transform="rotate(-90 151 67.4)">55</text>
<text x="153" y="67.4" transform="rotate(-90 153 67.4)">54</text>
<text x="154.9" y="67.4" transform="rotate(-90 154.9 67.4)">53</text>
<text x="156.9" y="67.4" transform="rotate(-90 156.9 67.4)">52</text>
<text x="158.9" y="67.4" transform="rotate(-90 158.9 67.4)">51</text>
<text x="160.8" y="67.4" transform="rotate(-90 160.8 67.4)">50</text>
<text x="162.8" y="67.4" transform="rotate(-90 162.8 67.4)">49</text>
<text x="103.2" y="76.8">VDD</text>
<text x="123.6" y="76.2">1</text>
<text x="172.4" y="76.2">48</text>
<text x="103.2" y="78.8">VBAT</text>
<text x="123.6" y="80.1">3</text>
<text x="123.6" y="82.1">4</text>
<text x="123.6" y="78.2">2</text>
<text x="172.4" y="82.1">45</text>
<text x="172.4" y="80.1">46</text>
<text x="172.4" y="78.2">47</text>
<text x="60.1" y="89.8" transform="rotate(-90 60.1 89.8)">1</text>
<text x="123.6" y="86">6</text>
<text x="123.6" y="88">7</text>
<text x="123.6" y="89.9">8</text>
<text x="123.6" y="84">5</text>
<text x="172.4" y="89.9">41</text>
<text x="172.4" y="86">43</text>
<text x="172.4" y="84">44</text>
<text x="172.4" y="88">42</text>
<text x="58" y="93.7" transform="rotate(-90 58 93.7)">2</text>
<text x="60.1" y="95.8" transform="rotate(-90 60.1 95.8)">3</text>
<text x="63.9" y="93.7" transform="rotate(-90 63.9 93.7)">4</text>
<text x="122.6" y="93.8">10</text>
<text x="122.6" y="95.8">11</text>
<text x="123.6" y="91.9">9</text>
<text x="172.4" y="95.8">38</text>
<text x="172.4" y="93.8">39</text>
<text x="172.4" y="91.9">40</text>
<text x="122.6" y="97.8">12</text>
<text x="122.6" y="99.7">13</text>
<text x="122.6" y="101.7">14</text>
<text x="172.4" y="99.7">36</text>
<text x="172.4" y="101.7">35</text>
<text x="172.4" y="97.8">37</text>
<text x="221" y="99.8">VDD</text>
<text x="122.6" y="103.6">15</text>
<text x="122.6" y="105.6">16</text>
<text x="225.5" y="103.6">1</text>
<text x="225.5" y="105.6">3</text>
<text x="225.5" y="107.6">5</text>
<text x="233.2" y="103.6">2</text>
<text x="233.2" y="105.6">4</text>
<text x="233.2" y="107.6">6</text>
<text x="53.4" y="113.7">VCC</text>
<text x="64.2" y="113.7">VREGIN</text>
<text x="225.5" y="109.5">7</text>
<text x="225.5" y="111.5">9</text>
<text x="233.2" y="109.5">8</text>
<text x="233.2" y="111.5">10</text>
<text x="133.4" y="117.2" transform="rotate(-90 133.4 117.2)">17</text>
<text x="135.3" y="117.2" transform="rotate(-90 135.3 117.2)">18</text>
<text x="137.3" y="117.2" transform="rotate(-90 137.3 117.2)">19</text>
<text x="139.2" y="117.2" transform="rotate(-90 139.2 117.2)">20</text>
<text x="141.2" y="117.2" transform="rotate(-90 141.2 117.2)">21</text>
<text x="143.2" y="117.2" transform="rotate(-90 143.2 117.2)">22</text>
<text x="145.1" y="117.2" transform="rotate(-90 145.1 117.2)">23</text>
<text x="147.1" y="117.2" transform="rotate(-90 147.1 117.2)">24</text>
<text x="149" y="117.2" transform="rotate(-90 149 117.2)">25</text>
<text x="151" y="117.2" transform="rotate(-90 151 117.2)">26</text>
<text x="153" y="117.2" transform="rotate(-90 153 117.2)">27</text>
<text x="154.9" y="117.2" transform="rotate(-90 154.9 117.2)">28</text>
<text x="156.9" y="117.2" transform="rotate(-90 156.9 117.2)">29</text>
<text x="158.9" y="117.2" transform="rotate(-90 158.9 117.2)">30</text>
<text x="160.8" y="117.2" transform="rotate(-90 160.8 117.2)">31</text>
<text x="162.8" y="117.2" transform="rotate(-90 162.8 117.2)">32</text>
<text x="170.6" y="117.2" transform="rotate(-90 170.6 117.2)">65</text>
<text x="53.2" y="127.2">VDD</text>
<text x="65.6" y="127.2">VBAT</text>
<text x="75" y="127.2">VDD</text>
<text x="86.3" y="127.2">VDDA</text>
<text x="98.9" y="127.2">VREF+</text>
<text x="152.1" y="133.1" transform="rotate(-90 152.1 133.1)">VREF+</text>
<text x="153.9" y="132.9" transform="rotate(-90 153.9 132.9)">VDDA</text>
<text x="52.4" y="146.8">VDD</text>
<text x="75" y="147.2">VDDA</text>
<text x="100.5" y="147.2">VREF+</text>
<text x="124" y="147.4">VBAT</text>
</g>
<g font-size="1.8" fill="#000080">
<text x="83.8" y="35.1">L1</text>
<text x="87.7" y="35.1">18uH</text>
<text x="194.6" y="35.5">J1</text>
<text x="135.7" y="37">R1</text>
<text x="135.7" y="39">0</text>
<text x="194.4" y="37.6">OPEN</text>
<text x="209.3" y="38.2">J2</text>
<text x="244.8" y="36.1">R2</text>
<text x="244.8" y="38.4">22k</text>
<text x="64.2" y="46.8">STPS1H100A</text>
<text x="73" y="44.9">D1</text>
<text x="100.7" y="43.9">C1</text>
<text x="100.7" y="46.3">10uF</text>
<text x="244.8" y="46.8">R3</text>
<text x="113.2" y="50.6">220nF</text>
<text x="116.5" y="48.2">C2</text>
<text x="233" y="48.8">C3</text>
<text x="233" y="50.8">N.M.</text>
<text x="244.6" y="49.2">10k</text>
<text x="169.1" y="64.5">U1</text>
<text x="165.2" y="67.4">STSPIN32G4</text>
<text x="52.4" y="80.2">C4</text>
<text x="52.4" y="82.1">6.8pF</text>
<text x="44.6" y="92.9">24.000MHZ</text>
<text x="51.4" y="91">X1</text>
<text x="52.4" y="95.9">C5</text>
<text x="52.4" y="97.8">6.8pF</text>
<text x="229.9" y="100.8">J3</text>
<text x="59.3" y="116.4">R6</text>
<text x="59.3" y="121.4">0</text>
<text x="59.5" y="129.6">R7</text>
<text x="81" y="129.6">R8</text>
<text x="93.8" y="129.6">R9</text>
<text x="59.5" y="134.5">0</text>
<text x="81" y="134.5">0</text>
<text x="93.8" y="134.5">0</text>
<text x="139.1" y="152.9">TP1</text>
<text x="57.3" y="159.2">10uF</text>
<text x="57.5" y="156.3">C6</text>
<text x="68.1" y="156.3">C7</text>
<text x="68.1" y="158.2">100nF</text>
<text x="79.9" y="158.6">1uF</text>
<text x="80.1" y="156.6">C8</text>
<text x="91.6" y="156.6">C9</text>
<text x="91.6" y="158.6">100nF</text>
<text x="105.4" y="158.6">1uF</text>
<text x="105.6" y="156.6">C10</text>
<text x="117.1" y="156.6">C11</text>
<text x="117.1" y="158.6">100nF</text>
<text x="128.9" y="156.4">C12</text>
<text x="128.9" y="158.4">100nF</text>
</g>
<g font-size="1.8" fill="#f00">
<text x="66.5" y="37">SW</text>
<text x="220.6" y="41.9">SCRE F</text>
<text x="142.1" y="52.1" transform="rotate(-90 142.1 52.1)">PB9</text>
<text x="144" y="52.1" transform="rotate(-90 144 52.1)">PB8</text>
<text x="146" y="52.1" transform="rotate(-90 146 52.1)">PB7</text>
<text x="148" y="52.1" transform="rotate(-90 148 52.1)">PB6</text>
<text x="149.9" y="52.1" transform="rotate(-90 149.9 52.1)">PB5</text>
<text x="151.9" y="52.1" transform="rotate(-90 151.9 52.1)">PB4</text>
<text x="153.9" y="52.1" transform="rotate(-90 153.9 52.1)">PB3</text>
<text x="155.8" y="52.1" transform="rotate(-90 155.8 52.1)">PD2</text>
<text x="159.7" y="52.1" transform="rotate(-90 159.7 52.1)">PA1 5</text>
<text x="161.7" y="52.1" transform="rotate(-90 161.7 52.1)">PA1 4</text>
<text x="163.7" y="52.1" transform="rotate(-90 163.7 52.1)">PA1 3</text>
<text x="137.3" y="62.5" transform="rotate(-90 137.3 62.5)">SW</text>
<text x="156.9" y="62.5" transform="rotate(-90 156.9 62.5)">SCRE F</text>
<text x="189.1" y="77.2">PA1 2</text>
<text x="103.2" y="81.4">PC1 3</text>
<text x="103.2" y="83.3">PC1 4</text>
<text x="189.1" y="79.2">PA1 1</text>
<text x="189.1" y="83.1">PA9</text>
<text x="189.1" y="81.2">PA1 0</text>
<text x="74" y="84.9">PF0</text>
<text x="103.2" y="85.3">PC1 5</text>
<text x="103.2" y="87.2">PF0</text>
<text x="103.2" y="89.2">PF1</text>
<text x="188.9" y="87.2">GHS1</text>
<text x="188.9" y="89.2">OUT1</text>
<text x="189.1" y="85.1">PA8</text>
<text x="103.2" y="93.1">PC0</text>
<text x="103.2" y="95.1">PC1</text>
<text x="103.2" y="91.2">PG10</text>
<text x="188.9" y="91.2">BOOT1</text>
<text x="188.9" y="95.1">OUT2</text>
<text x="188.9" y="93.1">GHS2</text>
<text x="74" y="100.6">PF1</text>
<text x="103.2" y="97">PC2</text>
<text x="103.2" y="99">PC3</text>
<text x="103.2" y="101">PA0</text>
<text x="188.9" y="97">BOOT2</text>
<text x="188.9" y="101">OUT3</text>
<text x="188.9" y="99">GHS3</text>
<text x="103.2" y="102.9">PA1</text>
<text x="103.2" y="104.9">PA2</text>
<text x="103.2" y="106.8">PA3</text>
<text x="188.9" y="102.9">BOOT3</text>
<text x="239.7" y="104.5">PA1 3</text>
<text x="239.7" y="106.5">PA1 4</text>
<text x="239.7" y="112.3">PG10</text>
<text x="239.7" y="108.4">PB3</text>
<text x="239.7" y="110.4">PA1 5</text>
<text x="138.2" y="133.1" transform="rotate(-90 138.2 133.1)">PA6</text>
<text x="140.1" y="133.1" transform="rotate(-90 140.1 133.1)">PA7</text>
<text x="142.1" y="133.1" transform="rotate(-90 142.1 133.1)">PC4</text>
<text x="144" y="133.1" transform="rotate(-90 144 133.1)">PC5</text>
<text x="146" y="133.1" transform="rotate(-90 146 133.1)">PB0</text>
<text x="148" y="133.1" transform="rotate(-90 148 133.1)">PB1</text>
<text x="149.9" y="133.1" transform="rotate(-90 149.9 133.1)">PB2</text>
<text x="158" y="133.1" transform="rotate(-90 158 133.1)">GLS1</text>
<text x="159.9" y="133.1" transform="rotate(-90 159.9 133.1)">GLS2</text>
<text x="161.9" y="133.1" transform="rotate(-90 161.9 133.1)">GLS3</text>
</g>
<g font-size="1.8" fill="#004080">
<text x="126.9" y="77.4">REG3V3/VDD</text>
<text x="134.6" y="75.3" transform="rotate(-90 134.6 75.3)">REGIN</text>
<text x="136.6" y="73.5" transform="rotate(-90 136.6 73.5)">VCC</text>
<text x="138.5" y="72.6" transform="rotate(-90 138.5 72.6)">SW</text>
<text x="140.5" y="72.4" transform="rotate(-90 140.5 72.4)">VM</text>
<text x="142.4" y="73.1" transform="rotate(-90 142.4 73.1)">PB9</text>
<text x="144.4" y="73.1" transform="rotate(-90 144.4 73.1)">PB8</text>
<text x="146.4" y="73.1" transform="rotate(-90 146.4 73.1)">PB7</text>
<text x="148.3" y="73.1" transform="rotate(-90 148.3 73.1)">PB6</text>
<text x="150.3" y="73.1" transform="rotate(-90 150.3 73.1)">PB5</text>
<text x="152.2" y="73.1" transform="rotate(-90 152.2 73.1)">PB4</text>
<text x="154.2" y="73.1" transform="rotate(-90 154.2 73.1)">PB3</text>
<text x="156.2" y="73.2" transform="rotate(-90 156.2 73.2)">PD2</text>
<text x="158.1" y="75.7" transform="rotate(-90 158.1 75.7)">SCRE F</text>
<text x="160.1" y="74.1" transform="rotate(-90 160.1 74.1)">PA1 5</text>
<text x="162.1" y="74.1" transform="rotate(-90 162.1 74.1)">PA1 4</text>
<text x="164" y="74.1" transform="rotate(-90 164 74.1)">PA1 3</text>
<text x="165.7" y="77.4">PA12</text>
<text x="126.9" y="81.4">PC13</text>
<text x="126.9" y="83.3">PC14</text>
<text x="126.9" y="79.4">VBAT</text>
<text x="165.7" y="81.4">PA10</text>
<text x="165.7" y="79.4">PA11</text>
<text x="166.7" y="83.3">PA9</text>
<text x="126.9" y="87.2">PF0</text>
<text x="126.9" y="89.2">PF1</text>
<text x="126.9" y="85.3">PC15</text>
<text x="165.3" y="87.2">GHS1</text>
<text x="165.4" y="89.2">OUT1</text>
<text x="166.7" y="85.3">PA8</text>
<text x="126.9" y="91.2">PG10</text>
<text x="126.9" y="93.1">PC0</text>
<text x="126.9" y="95.1">PC1</text>
<text x="164.1" y="91.2">BOOT1</text>
<text x="165.3" y="93.1">GHS2</text>
<text x="165.4" y="95.1">OUT2</text>
<text x="126.9" y="97">PC2</text>
<text x="126.9" y="99">PC3</text>
<text x="126.9" y="101">PA0</text>
<text x="155.4" y="101.7">VSS</text>
<text x="164.1" y="97">BOOT2</text>
<text x="165.3" y="99">GHS3</text>
<text x="165.4" y="101">OUT3</text>
<text x="126.9" y="102.9">PA1</text>
<text x="126.9" y="104.9">PA2</text>
<text x="126.9" y="106.8">PA3</text>
<text x="164.1" y="102.9">BOOT3</text>
<text x="134.6" y="112.9" transform="rotate(-90 134.6 112.9)">PA4</text>
<text x="136.6" y="112.9" transform="rotate(-90 136.6 112.9)">PA5</text>
<text x="138.5" y="112.9" transform="rotate(-90 138.5 112.9)">PA6</text>
<text x="140.5" y="112.9" transform="rotate(-90 140.5 112.9)">PA7</text>
<text x="142.4" y="112.9" transform="rotate(-90 142.4 112.9)">PC4</text>
<text x="144.4" y="112.9" transform="rotate(-90 144.4 112.9)">PC5</text>
<text x="146.4" y="112.9" transform="rotate(-90 146.4 112.9)">PB0</text>
<text x="148.3" y="112.9" transform="rotate(-90 148.3 112.9)">PB1</text>
<text x="150.3" y="112.9" transform="rotate(-90 150.3 112.9)">PB2</text>
<text x="152.2" y="112.9" transform="rotate(-90 152.2 112.9)">VREFP</text>
<text x="154.2" y="112.9" transform="rotate(-90 154.2 112.9)">VDDA</text>
<text x="156.2" y="112.9" transform="rotate(-90 156.2 112.9)">PB10</text>
<text x="158.1" y="112.9" transform="rotate(-90 158.1 112.9)">GLS1</text>
<text x="160.1" y="112.9" transform="rotate(-90 160.1 112.9)">GLS2</text>
<text x="162.1" y="112.9" transform="rotate(-90 162.1 112.9)">GLS3</text>
<text x="164" y="112.9" transform="rotate(-90 164 112.9)">PGND</text>
</g>
<g font-size="1.6" fill="#008000">
<text x="205.3" y="40.6">DIS</text>
<text x="202.4" y="42.6">VDSMON</text>
<text x="139.1" y="150.8">GND</text>
</g>
<g font-size="1.6">
<text x="144" y="46.6" transform="rotate(-90 144 46.6)">HALL3</text>
<text x="146" y="46.6" transform="rotate(-90 146 46.6)">HALL2</text>
<text x="147.9" y="46.6" transform="rotate(-90 147.9 46.6)">HALL1</text>
<text x="153.8" y="46.6" transform="rotate(-90 153.8 46.6)">SWO/JTDO</text>
<text x="159.7" y="46.6" transform="rotate(-90 159.7 46.6)">JTDI</text>
<text x="161.7" y="46.6" transform="rotate(-90 161.7 46.6)">SWCLK/JTCK</text>
<text x="163.6" y="46.6" transform="rotate(-90 163.6 46.6)">SWDIO/JTMS</text>
<text x="196.1" y="46.5">Open (deafult): SC</text>
<text x="196.1" y="48.2">protection enabled</text>
<text x="196.1" y="50.4">Closed: SC</text>
<text x="196.1" y="52.1">protection disabled</text>
<text x="195.5" y="76.9">CAN TX</text>
<text x="94.6" y="82.8">CAN_SHDN</text>
<text x="97.5" y="80.8">USER1</text>
<text x="195.5" y="82.8">UART TX</text>
<text x="195.5" y="80.8">UART RX</text>
<text x="195.5" y="78.9">CAN RX</text>
<text x="95.6" y="88.7">OSC_OUT</text>
<text x="96.5" y="86.7">OSC_IN</text>
<text x="97.5" y="92.6">VOUT1</text>
<text x="97.5" y="94.6">VOUT2</text>
<text x="98.5" y="90.6">nRST</text>
<text x="97.5" y="96.5">VOUT3</text>
<text x="98.5" y="100.4">VBUS</text>
<text x="98.5" y="102.4">OPP1</text>
<text x="98.5" y="104.4">OPO1</text>
<text x="98.5" y="106.3">OPN1</text>
<text x="141.7" y="137.6" transform="rotate(-90 141.7 137.6)">NTC</text>
<text x="133.8" y="138.6" transform="rotate(-90 133.8 138.6)">DAC1 PA4</text>
<text x="135.8" y="138.6" transform="rotate(-90 135.8 138.6)">DAC2 PA5</text>
<text x="137.7" y="138.6" transform="rotate(-90 137.7 138.6)">OPO2</text>
<text x="139.7" y="138.6" transform="rotate(-90 139.7 138.6)">OPP2</text>
<text x="143.6" y="138.6" transform="rotate(-90 143.6 138.6)">OPN2</text>
<text x="145.6" y="138.6" transform="rotate(-90 145.6 138.6)">OPP3</text>
<text x="147.5" y="138.6" transform="rotate(-90 147.5 138.6)">OPO3</text>
<text x="149.5" y="138.6" transform="rotate(-90 149.5 138.6)">OPN3</text>
<text x="155.8" y="138.6" transform="rotate(-90 155.8 138.6)">USER2 PB10</text>
</g>
<g font-size=".8" fill="#00f">
<text x="58.7" y="91.5" transform="rotate(90 58.7 91.5)">GND</text>
<text x="61.3" y="91.5" transform="rotate(90 61.3 91.5)">GND</text>
</g>
</svg>
